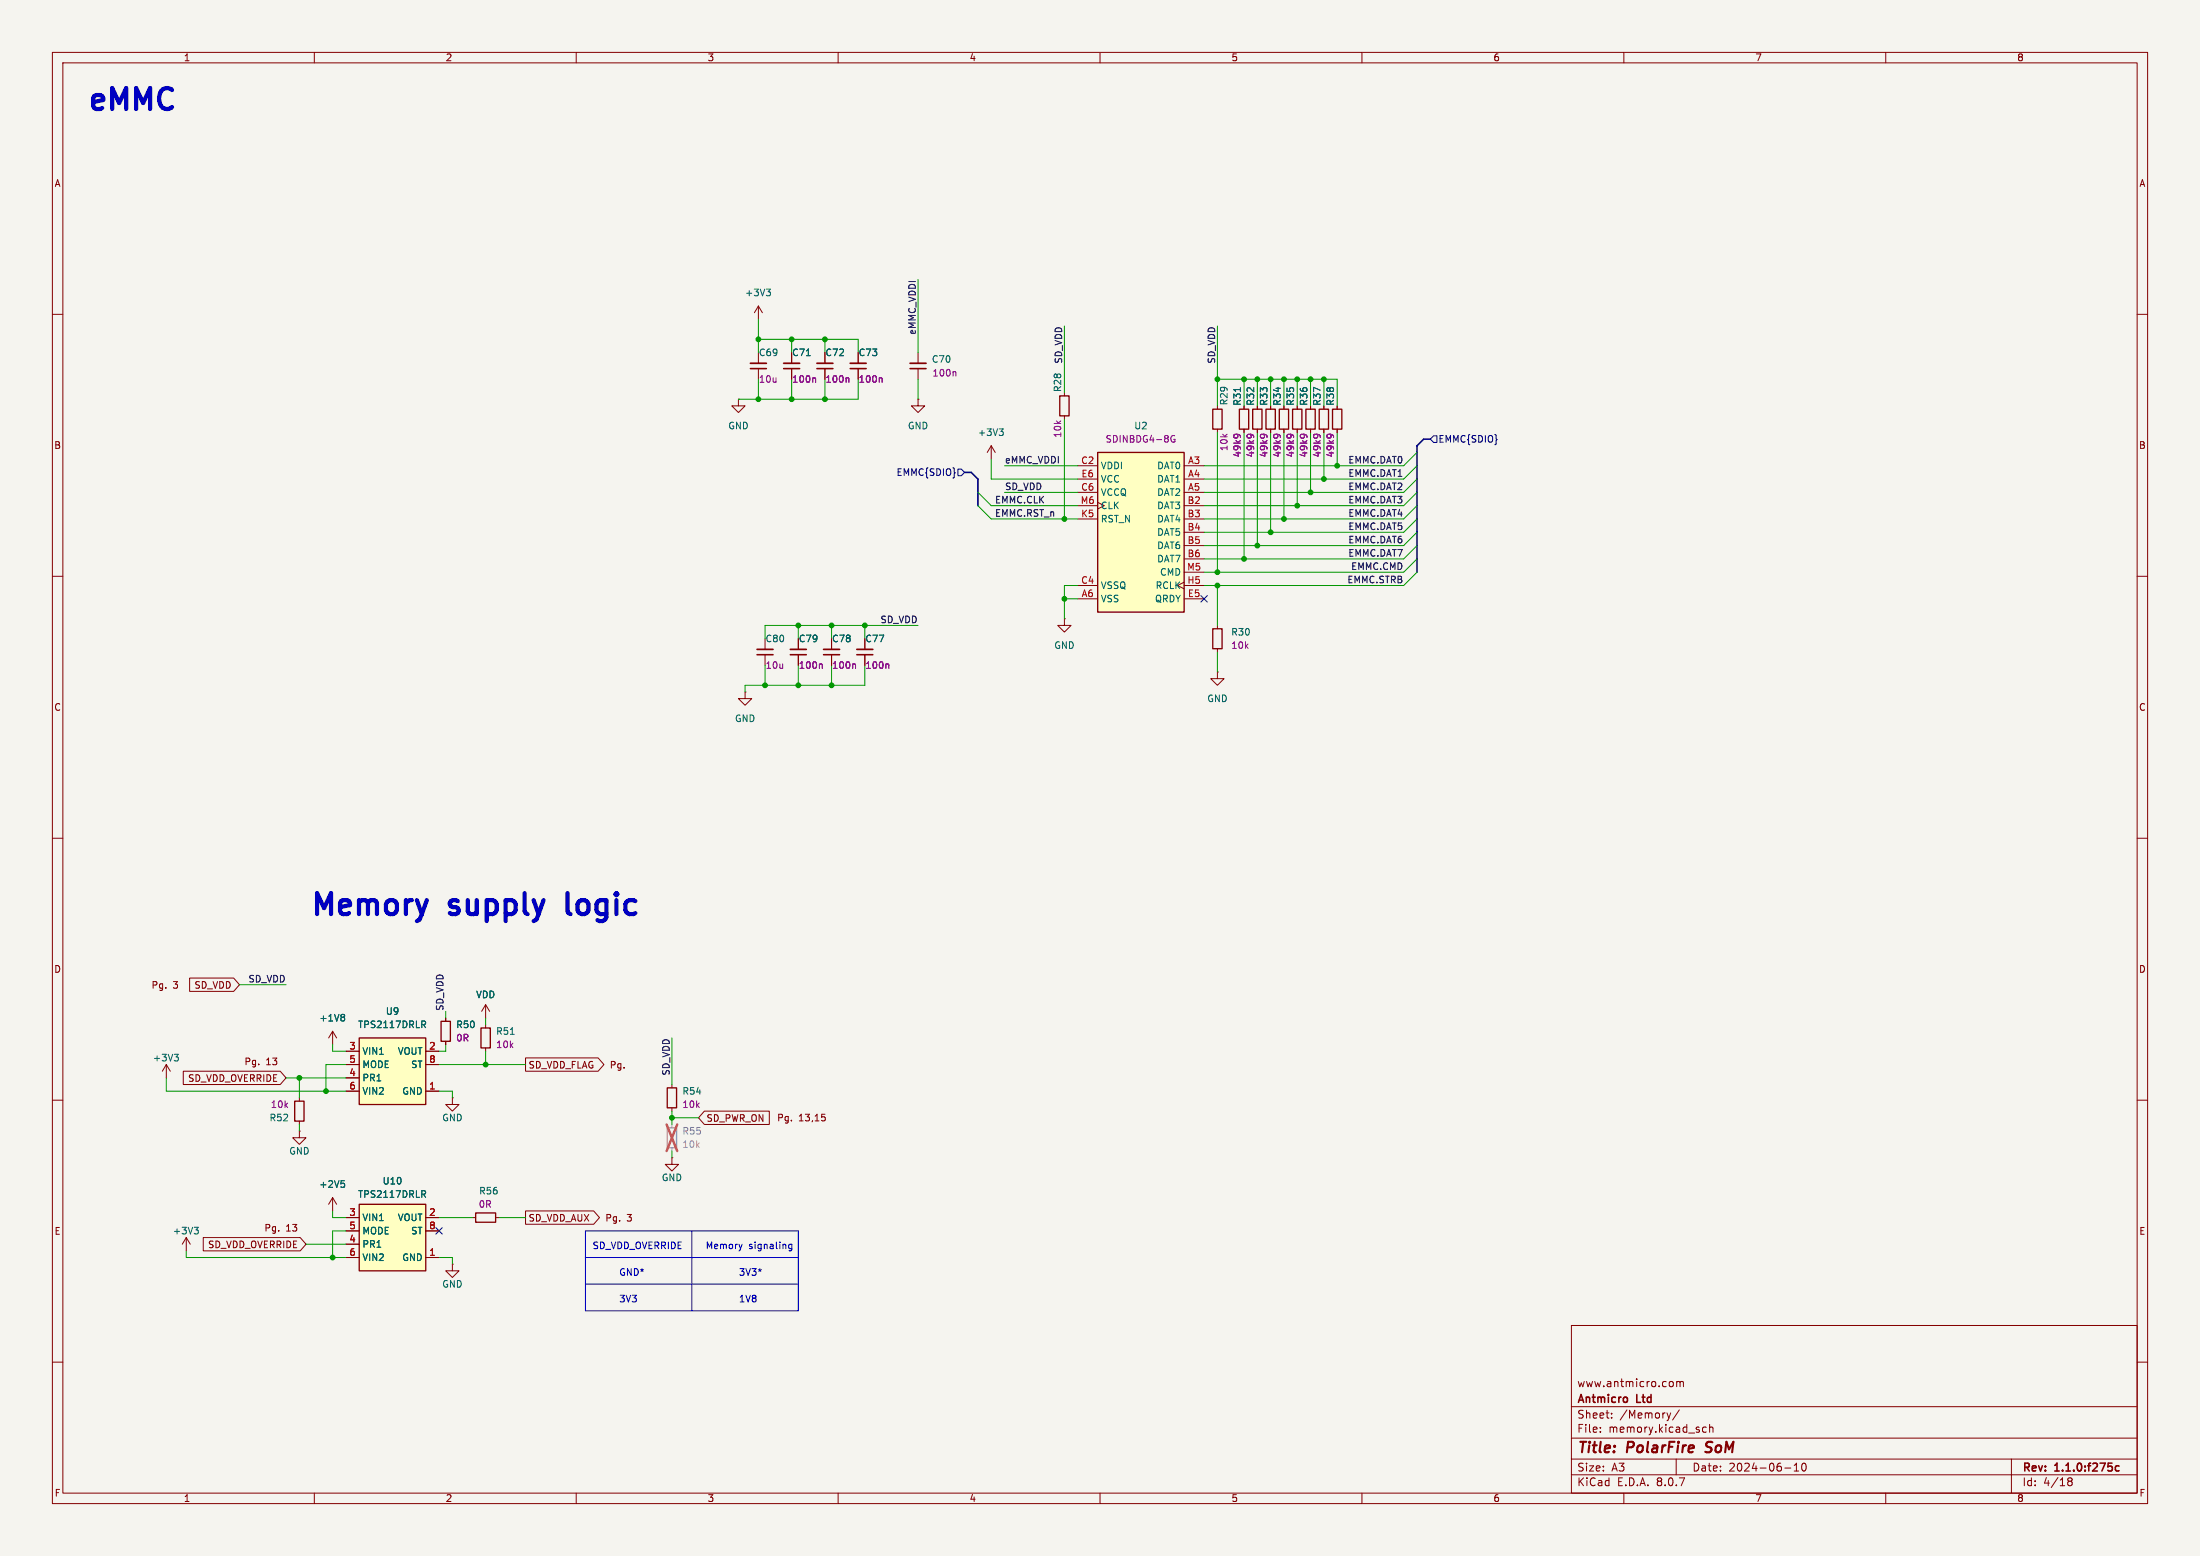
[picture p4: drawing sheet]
<svg xmlns="http://www.w3.org/2000/svg" width="420mm" height="297mm" viewBox="0 0 420 297" stroke-linecap="round" stroke-linejoin="round" font-family="sans-serif">
<path d="M0 0h420v297h-420z" fill="#f5f4ef" stroke="#f5f4ef" stroke-width=".19"/>
<g fill="none" stroke="#840000" stroke-width=".19">
<path d="M10 10h400v277h-400zM12 12h396v273h-396zM60 10v2M110 10v2M160 10v2M210 10v2M260 10v2M310 10v2M360 10v2M144.8 58.4v2.6M144.8 58.4l-.8 1.3M144.8 58.4l.7 1.3"/>
<path d="M10 60h2M141 76.2v1.3h1.2l-1.2 1.2-1.3-1.2h1.3M141 76.2h.1M144.8 67.3v2M144.8 70.4v2M151.1 67.3v2M151.1 70.4v2M203.2 74.9v.7M203.2 79.4v.6M232.4 77.5v.6M237.5 77.5v.6M240 77.5v.6"/>
<path d="M242.6 77.5v.6M245.1 77.5v.6M247.6 77.5v.6M250.2 77.5v.6M252.7 77.5v.6M255.3 77.5v.6M408 60h2M232.4 81.9v.7M237.5 81.9v.7M240 81.9v.7M242.6 81.9v.7M245.1 81.9v.7"/>
<path d="M247.6 81.9v.7M250.2 81.9v.7M252.7 81.9v.7M255.3 81.9v.7M10 110h2M203.2 118.1v1.3h1.3l-1.3 1.3-1.3-1.3h1.3M203.2 118.1h.1M408 110h2M142.2 132.1v1.3h1.3l-1.3 1.2-1.2-1.2h1.2M142.2 132.1h.1M146 121.9v2.1M146 125v2"/>
<path d="M152.4 121.9v2.1M152.4 125v2M10 160h2M408 160h2M10 210h2M128.3 207v.6M128.3 211.5v.6M408 210h2M128.3 221v1.2h1.2l-1.2 1.3-1.3-1.3h1.3M128.3 221h.1M300 253h108v32h-108zM10 260h2"/>
<path d="M300 278.5h108M300 274.5h108M300 268.5h108M305.5 273.2v.2M305.5 272.5v.1M307.7 270.5v.2M307.7 269.8v.1M318.9 269.7l-.3 1M319.2 263.7l.2 .3v.4l-.2 .3M320 278.5v3M320.1 263.8l.4-.1 .2 .2M320.1 263.7v1"/>
<path d="M320.6 269.1l-1.3 1.9M320.7 263.9l.2-.2 .4 .1 .1 .9M320.7 263.9v.8M325 273.1l.3 .3 .4-.1M325.7 272.5l-.4-.1-.3 .3M326.4 272.5l.2-.1 .3 .1 .1 .9M326.4 271.9v1.5M342.5 279.7l.4-.4v1.5M344.1 279.4l.2-.1a.8 .8 0 0 1 .5 .7 .8 .8 0 0 1-.5 .8l-.2-.2-.2-.4zM384 278.5v6.5M408 260h2M60 285v2"/>
<path d="M110 285v2M160 285v2M210 285v2M260 285v2M300 281.5h108M310 285v2M340.7 280.2h1.2M342.5 280.8h.9M360 285v2M394.7 282.4l.3 .3M394.7 282.4l.3-.3 .4 .1 .2 .2-.3 .3M395 282.7h.3"/>
<path d="M395 282.7l-.3 .3M395.3 282.7l.3 .3-.2 .5-.4 .1-.3-.3"/>
</g>
<path d="M143.3 70.4h3M149.6 70.4h3.1M144.5 125h3.1M150.9 125h3M404.5 279.9l-.4-.1-.3 .3 .2 .6h.5" fill="none" stroke="#840000" stroke-width=".3"/>
<path d="M325.5 277.1l.3 .1M325.8 275.4v.6" fill="none" stroke="#840000" stroke-width=".4"/>
<path d="M202.3 75.6h1.8v3.8h-1.8zM231.5 78.1h1.8v3.8h-1.8zM236.6 78.1h1.8v3.8h-1.8zM239.1 78.1h1.8v3.8h-1.8zM241.7 78.1h1.8v3.8h-1.8zM244.2 78.1h1.8v3.8h-1.8zM246.8 78.1h1.7v3.8h-1.7zM249.3 78.1h1.8v3.8h-1.8zM251.8 78.1h1.8v3.8h-1.8zM254.4 78.1h1.8v3.8h-1.8zM127.4 207.6h1.8v3.9h-1.8z" fill="none" stroke="#840000" stroke-width=".25"/>
<path d="M143.3 69.3h3M149.6 69.3h3.1M144.5 124h3.1M150.9 124h3" fill="none" stroke="#840000" stroke-width=".33"/>
<g fill="none" stroke="#840084" stroke-width=".19">
<path d="M155.5 72.1l.2 .2v.7M236.1 82.9l.2 .2M236.7 83.1l-.9-.2-.3 .2M238.6 82.9l.3 .2M239.2 83.1l-.9-.2-.2 .2M241.2 82.9l.2 .2M241.8 83.1l-.9-.2-.3 .2M243.7 82.9l.2 .2M244.3 83.1l-.9-.2-.3 .2M246.2 82.9l.3 .2M246.8 83.1l-.9-.2-.2 .2M248.8 82.9l.2 .2"/>
<path d="M249.4 83.1l-.9-.2-.3 .2M251.3 82.9l.3 .2M251.9 83.1l-.9-.2-.2 .2M253.9 82.9l.2 .2M254.5 83.1l-.9-.2-.3 .2M156.8 126.7l.2 .2v.7"/>
</g>
<path d="M146.3 55.2h.8l-.4 .5M146.8 55.7l.3 .2v.3l-.3 .3M153.9 67.9h.8M236.8 74v.7" fill="none" stroke="#006464" stroke-width=".19"/>
<path d="M127.4 215.3h1.8v3.8h-1.8z" fill="none" stroke="#9c9b98" stroke-width=".25"/>
<path d="M128.3 214.6v.7M128.3 219.1v.6" fill="none" stroke="#9c9b98" stroke-width=".19"/>
<path d="M127.3 214.6l2 5.1M129.3 214.6l-2 5.1" fill="none" stroke="#e75356" stroke-width=".46"/>
<path d="M68.6 229.9h12.7v12.7h-12.7z" fill="#ffffc2"/>
<path d="M68.6 229.9h12.7v12.7h-12.7zM90.8 231.5h3.8v1.8h-3.8z" fill="none" stroke="#840000" stroke-width=".25"/>
<g fill="none" stroke="#840000" stroke-width=".19">
<path d="M63.5 228.6l-.8 1.3M63.5 228.6v2.5M63.5 228.6l.8 1.3M66 232.4h2.6M66 237.5h2.6M66 234.9h2.6M81.3 232.4h2.5M81.3 234.9h2.5M90.2 232.4h.6M94.6 232.4h.6M66 240h2.6M81.3 240h2.5"/>
<path d="M86.4 241.3v1.3h1.2l-1.2 1.2-1.3-1.2h1.3M86.4 241.3h.1"/>
</g>
<path d="M65.1 225.4h.6M65.6 225.9l.2 .2v.3l-.2 .2M80.8 227.9l.4 .6M81 227.3l.2 .2v.3l-.2 .1" fill="none" stroke="#006464" stroke-width=".19"/>
<path d="M209.5 86.4h16.6v30.4h-16.6z" fill="#ffffc2"/>
<path d="M209.5 86.4h16.6v30.4h-16.6zM91.8 196.2h1.8v3.8h-1.8z" fill="none" stroke="#840000" stroke-width=".25"/>
<g fill="none" stroke="#840000" stroke-width=".19">
<path d="M205.7 88.9h3.8M205.7 91.4h3.8M205.7 94h3.8M205.7 96.5h3.8M205.7 99.1h3.8M226.1 88.9h3.8M226.1 91.4h3.8M226.1 94h3.8M226.1 96.5h3.8M226.1 99.1h3.8M205.7 114.3h3.8M205.7 111.8h3.8"/>
<path d="M226.1 111.1l-1.3 .7 1.3 .6M226.1 114.3h3.8M226.1 101.6h3.8M226.1 104.1h3.8M226.1 106.7h3.8M226.1 111.8h3.8M226.1 109.2h3.8M92.7 195.6v.6M92.7 200v.7"/>
</g>
<path d="M224.2 83.2a.59 .59 0 0 0-.7 .6 .59 .59 0 0 0 .7 .5l.1-.4h-.2" fill="none" stroke="#840084" stroke-width=".19"/>
<path d="M97.4 197.4h.8" fill="none" stroke="#006464" stroke-width=".19"/>
<path d="M68.6 198.1h12.7v12.7h-12.7z" fill="#ffffc2"/>
<path d="M68.6 198.1h12.7v12.7h-12.7z" fill="none" stroke="#840000" stroke-width=".25"/>
<path d="M66 208.3h2.6M66 200.7h2.6M66 205.7h2.6M66 203.2h2.6M81.3 208.3h2.5M81.3 200.7h2.5M81.3 203.2h2.5M86.4 209.6v1.2h1.2l-1.2 1.3-1.3-1.3h1.3M86.4 209.6h.1" fill="none" stroke="#840000" stroke-width=".19"/>
<path d="M80.8 195.6l.4 .6M81 194.9l.2 .2v.3l-.2 .2" fill="none" stroke="#006464" stroke-width=".19"/>
<path d="M63.5 196.9l-.8 1.2z" fill="#ffffc2"/>
<path d="M63.5 196.9v2.5" fill="none" stroke="#ffffc2" stroke-width=".19"/>
<path d="M63.5 196.9l.8 1.2z" fill="#ffffc2"/>
<g fill="none" stroke="#840000" stroke-width=".19">
<path d="M151.1 67.3v2M151.1 70.4v2M157.5 67.3v2M157.5 70.4v2M163.8 67.3v2M163.8 70.4v2M175.3 76.2v1.3h1.2l-1.2 1.2-1.3-1.2h1.3M175.3 76.2h.1M175.3 67.3v2M175.3 70.4v2M237.5 77.5v.6M240 77.5v.6"/>
<path d="M242.6 77.5v.6M245.1 77.5v.6M247.6 77.5v.6M250.2 77.5v.6M252.7 77.5v.6M255.3 77.5v.6M189.2 85.1v2.5M189.2 85.1l-.7 1.3M189.2 85.1l.8 1.3M237.5 81.9v.7M240 81.9v.7M242.6 81.9v.7"/>
<path d="M245.1 81.9v.7M247.6 81.9v.7M250.2 81.9v.7M252.7 81.9v.7M255.3 81.9v.7M232.4 119.4v.6M152.4 121.9v2.1M152.4 125v2M158.7 121.9v2.1M158.7 125v2M165.1 121.9v2.1M165.1 125v2"/>
<path d="M232.4 128.3v1.2h1.3l-1.3 1.3-1.3-1.3h1.3M232.4 128.3h.1M232.4 123.8v.7M36.2 186.7h8.4l1.1 1.3-1.1 1.2h-8.4zM63.5 196.9l-.8 1.2M63.5 196.9v2.5M63.5 196.9l.8 1.2M85.1 194.3v.6M85.1 198.8v.6M92.7 191.8l-.8 1.2M92.7 191.8v2.5M92.7 191.8l.8 1.2"/>
<path d="M31.7 203.2v2.5M31.7 203.2l-.7 1.3M31.7 203.2l.8 1.3M35 204.5h18.5l1.1 1.2-1.1 1.3h-18.5zM57.1 215.9v1.3h1.3l-1.3 1.2-1.2-1.2h1.2M57.1 215.9h.1M57.1 209.6v.6M57.1 214v.6M66 208.3h2.6M66 200.7h2.6M66 205.7h2.6M66 203.2h2.6"/>
<path d="M81.3 208.3h2.5M81.3 200.7h2.5M81.3 203.2h2.5M100.3 201.9h13.9l1.1 1.3-1.1 1.3h-13.9zM134.5 212.1h12.4v2.5h-12.4l-1.2-1.2zM156.9 212.7h.6M157.3 213.2l.3 .2v.3l-.3 .3M35.6 236.2v2.6M35.6 236.2l-.8 1.3M35.6 236.2l.7 1.3M38.8 236.2h18.5l1.1 1.3-1.1 1.3h-18.5zM66 232.4h2.6"/>
<path d="M66 237.5h2.6M66 234.9h2.6M81.3 232.4h2.5M81.3 234.9h2.5M100.3 231.1h13l1.1 1.3-1.1 1.3h-13zM66 240h2.6M81.3 240h2.5"/>
</g>
<g fill="none" stroke="#006464" stroke-width=".19">
<path d="M153.9 67.9h.8M236.8 74v.7M190.7 81.9h.8l-.4 .4M191.3 82.3l.2 .3v.3l-.2 .2M65.6 193.6l.2 .3-.2 .3 .2 .2v.2l-.2 .3M80.8 195.6l.4 .6M81 194.9l.2 .2v.3l-.2 .2M33.3 201.2h.7l-.4 .5M33.8 201.7l.2 .3v.3l-.2 .2M37.1 234.3h.8l-.5 .4M37.6 234.7l.3 .3v.3l-.3 .2M65.1 225.4h.6"/>
<path d="M65.6 225.9l.2 .2v.3l-.2 .2M80.8 227.9l.4 .6M81 227.3l.2 .2v.3l-.2 .1"/>
</g>
<path d="M231.5 120h1.8v3.8h-1.8zM84.2 194.9h1.8v3.9h-1.8zM56.3 210.2h1.7v3.8h-1.7z" fill="none" stroke="#840000" stroke-width=".25"/>
<path d="M156 70.4h3M162.3 70.4h3.1M173.7 70.4h3.1M157.2 125h3.1M163.6 125h3" fill="none" stroke="#840000" stroke-width=".3"/>
<path d="M156 69.3h3M162.3 69.3h3.1M173.7 69.3h3.1M157.2 124h3.1M163.6 124h3" fill="none" stroke="#840000" stroke-width=".33"/>
<g fill="none" stroke="#840084" stroke-width=".19">
<path d="M155.5 72.1l.2 .2v.7M161.9 72.1l.2 .2v.7M168.2 72.1l.2 .2v.7M182.3 70.9l.2 .2v.7M236.1 82.9l.2 .2M236.7 83.1l-.9-.2-.3 .2M238.6 82.9l.3 .2M239.2 83.1l-.9-.2-.2 .2M241.2 82.9l.2 .2M241.8 83.1l-.9-.2-.3 .2M243.7 82.9l.2 .2M244.3 83.1l-.9-.2-.3 .2"/>
<path d="M246.2 82.9l.3 .2M246.8 83.1l-.9-.2-.2 .2M248.8 82.9l.2 .2M249.4 83.1l-.9-.2-.3 .2M251.3 82.9l.3 .2M251.9 83.1l-.9-.2-.2 .2M253.9 82.9l.2 .2M254.5 83.1l-.9-.2-.3 .2M156.8 126.7l.2 .2v.7M163.1 126.7l.2 .2v.7M169.5 126.7l.2 .2v.7"/>
</g>
<path d="M182.9 89.5h.6l.6 .7-.6 .6h-.6zM273.7 83.2h.6v1.3h-.6l-.7-.7zM229.3 113.7l1.2 1.2M230.5 113.7l-1.2 1.2M83.2 234.3l1.2 1.3M84.4 234.3l-1.2 1.3" fill="none" stroke="#000084" stroke-width=".19"/>
<path d="M108.3 170.5v3.4l.2 .4" fill="none" stroke="#0000c2" stroke-width=".8"/>
<path d="M111.8 234.9h40.6v15.3h-40.6zM132.1 234.9v15.3M141.7 237.5l-.3 .8M151.2 237.5v1l-.3 .3-.3-.1M151.2 237.6l-.4-.1-.2 .2 .1 .6h.5M111.8 240h40.6M111.8 245.1h40.6M145.4 242.3l-.3 .2" fill="none" stroke="#0000c2" stroke-width=".19"/>
<path d="M184.1 90.2h1.3l1.3 1.2v5.1M273 83.8h-1.2l-1.3 1.3v24.1" fill="none" stroke="#000084" stroke-width=".3"/>
<g fill="none" stroke="#009600" stroke-width=".19">
<path d="M175.3 53.3v14M144.8 64.8h19v2.5M144.8 61v6.3M144.8 72.4v3.8M151.1 64.8v2.5M151.1 72.4v3.8M157.5 64.8v2.5M157.5 72.4v3.8M163.8 72.4v3.8h-22.8M175.3 72.4v3.8M203.2 62.2v12.7M232.4 72.4h22.9v5.1"/>
<path d="M232.4 62.2v15.3M237.5 72.4v5.1M240 72.4v5.1M242.6 72.4v5.1M245.1 72.4v5.1M247.6 72.4v5.1M250.2 72.4v5.1M252.7 72.4v5.1M186.7 94l2.5 2.5h16.5M186.7 96.5l2.5 2.6h16.5M189.2 87.6v3.8h16.5M191.8 88.9h13.9"/>
<path d="M191.8 94h13.9M203.2 80v19.1M232.4 82.6v26.6M237.5 82.6v24.1M240 82.6v21.5M242.6 82.6v19M245.1 82.6v16.5M247.6 82.6v13.9M250.2 82.6v11.4M252.7 82.6v8.8M255.3 82.6v6.3M270.5 99.1l-2.5 2.5h-38.1"/>
<path d="M270.5 88.9l-2.5 2.5h-38.1M270.5 94l-2.5 2.5h-38.1M270.5 86.4l-2.5 2.5h-38.1M270.5 91.4l-2.5 2.6h-38.1M270.5 96.5l-2.5 2.6h-38.1M152.4 119.4v2.5M158.7 119.4v2.5M165.1 119.4v2.5M175.3 119.4h-29.3v2.5M203.2 114.3h2.5M205.7 111.8h-2.5v6.3M232.4 111.8v7.6"/>
<path d="M270.5 104.1l-2.5 2.6h-38.1M270.5 109.2l-2.5 2.6h-38.1M270.5 106.7l-2.5 2.5h-38.1M270.5 101.6l-2.5 2.5h-38.1M146 127v3.8M152.4 127v3.8M158.7 127v3.8M165.1 127v3.8h-22.9v1.3M232.4 124.5v3.8M45.7 188h8.9M63.5 199.4v1.3h2.5M85.1 199.4v1.3h-1.3"/>
<path d="M85.1 193v1.3M92.7 194.3v1.3M128.3 198.1v8.9M31.7 205.7v2.6h34.3M54.6 205.7h11.4M57.1 205.7v3.9M57.1 214.6v1.3M66 203.2h-3.8v5.1M83.8 208.3h2.6v1.3M83.8 203.2h16.5M92.7 200.7v2.5M128.3 212.1v2.5"/>
<path d="M128.3 219.7v1.3M128.3 213.4h5M35.6 238.8v1.2h30.4M58.4 237.5h7.6M63.5 231.1v1.3h2.5M66 234.9h-2.5v5.1M83.8 232.4h6.4M95.2 232.4h5.1M83.8 240h2.6v1.3"/>
</g>
<g fill="#009600" stroke="#009600" stroke-width=".19">
<circle cx="63.5" cy="240" r=".46"/>
<circle cx="57.1" cy="205.7" r=".46"/>
<circle cx="62.2" cy="208.3" r=".46"/>
<circle cx="152.4" cy="130.8" r=".46"/>
<circle cx="158.7" cy="130.8" r=".46"/>
<circle cx="146" cy="130.8" r=".46"/>
<circle cx="157.5" cy="76.2" r=".46"/>
<circle cx="151.1" cy="76.2" r=".46"/>
<circle cx="151.1" cy="64.8" r=".46"/>
<circle cx="144.8" cy="64.8" r=".46"/>
<circle cx="144.8" cy="76.2" r=".46"/>
<circle cx="128.3" cy="213.4" r=".46"/>
<circle cx="92.7" cy="203.2" r=".46"/>
<circle cx="203.2" cy="99.1" r=".46"/>
<circle cx="232.4" cy="111.8" r=".46"/>
<circle cx="237.5" cy="106.7" r=".46"/>
<circle cx="242.6" cy="101.6" r=".46"/>
<circle cx="240" cy="104.1" r=".46"/>
<circle cx="242.6" cy="72.4" r=".46"/>
<circle cx="237.5" cy="72.4" r=".46"/>
<circle cx="247.6" cy="96.5" r=".46"/>
<circle cx="245.1" cy="99.1" r=".46"/>
<circle cx="247.6" cy="72.4" r=".46"/>
<circle cx="245.1" cy="72.4" r=".46"/>
<circle cx="232.4" cy="109.2" r=".46"/>
<circle cx="240" cy="72.4" r=".46"/>
<circle cx="232.4" cy="72.4" r=".46"/>
<circle cx="252.7" cy="91.4" r=".46"/>
<circle cx="255.3" cy="88.9" r=".46"/>
<circle cx="250.2" cy="94" r=".46"/>
<circle cx="252.7" cy="72.4" r=".46"/>
<circle cx="250.2" cy="72.4" r=".46"/>
<circle cx="165.1" cy="119.4" r=".46"/>
<circle cx="152.4" cy="119.4" r=".46"/>
<circle cx="203.2" cy="114.3" r=".46"/>
<circle cx="158.7" cy="119.4" r=".46"/>
<circle cx="157.5" cy="64.8" r=".46"/>
</g>
<g font-size="5.6" fill="#0000c2">
<text x="16.5" y="21.3">eMMC</text>
<text x="59.1" y="175">Memory</text>
<text x="86.2" y="175">supply</text>
<text x="110.1" y="175">logic</text>
</g>
<g font-size="2.8" fill="#840000">
<text x="301" y="277.9">Title:</text>
<text x="310.6" y="277.9">PolarFire</text>
<text x="326.5" y="277.9">SoM</text>
</g>
<g font-size="2.1" fill="#840000">
<text x="301" y="268.2">Antmicro</text>
<text x="301" y="265">www.antmicro.com</text>
<text x="312.5" y="268.2">Ltd</text>
<text x="301" y="273.7">File:</text>
<text x="301" y="271">Sheet:</text>
<text x="307.1" y="273.7">memory.kicad_sch</text>
<text x="309.2" y="271">/Memory/</text>
<text x="301" y="281.1">Size:</text>
<text x="307.6" y="281.1">A3</text>
<text x="323" y="281.1">Date:</text>
<text x="330" y="281.1">2024-06-10</text>
<text x="386" y="281.3">Rev:</text>
<text x="392.4" y="281.3">1.1.0:f275c</text>
<text x="301" y="283.9">KiCad</text>
<text x="308.7" y="283.9">E.D.A.</text>
<text x="316.3" y="283.9">8.0.7</text>
<text x="386" y="283.9">Id:</text>
<text x="390.1" y="283.9">4/18</text>
</g>
<g font-size="1.8" fill="#840000">
<text x="35" y="11.9">1</text>
<text x="85" y="11.9">2</text>
<text x="135" y="11.9">3</text>
<text x="185" y="11.9">4</text>
<text x="235" y="11.9">5</text>
<text x="285" y="11.9">6</text>
<text x="335" y="11.9">7</text>
<text x="385" y="11.9">8</text>
<text x="10.3" y="35.9">A</text>
<text x="408.3" y="35.9">A</text>
<text x="10.3" y="85.9">B</text>
<text x="408.2" y="85.9">B</text>
<text x="10.3" y="135.9">C</text>
<text x="408.2" y="135.9">C</text>
<text x="10.3" y="185.9">D</text>
<text x="408.2" y="185.9">D</text>
<text x="28.8" y="188.9">Pg.</text>
<text x="33" y="188.9">3</text>
<text x="37" y="188.9">SD_VDD</text>
<text x="46.6" y="203.5">Pg.</text>
<text x="50.8" y="203.5">13</text>
<text x="35.8" y="206.7">SD_VDD_OVERRIDE</text>
<text x="100.8" y="204.2">SD_VDD_FLAG</text>
<text x="116.3" y="204.2">Pg.</text>
<text x="134.8" y="214.3">SD_PWR_ON</text>
<text x="148.3" y="214.2">Pg.</text>
<text x="152.5" y="214.2">13,15</text>
<text x="100.8" y="233.4">SD_VDD_AUX</text>
<text x="115.5" y="233.4">Pg.</text>
<text x="119.7" y="233.4">3</text>
<text x="10.3" y="235.9">E</text>
<text x="39.6" y="238.4">SD_VDD_OVERRIDE</text>
<text x="50.4" y="235.3">Pg.</text>
<text x="54.6" y="235.3">13</text>
<text x="408.3" y="235.9">E</text>
<text x="10.3" y="285.9">F</text>
<text x="35" y="286.9">1</text>
<text x="85" y="286.9">2</text>
<text x="135" y="286.9">3</text>
<text x="185" y="286.9">4</text>
<text x="235" y="286.9">5</text>
<text x="285" y="286.9">6</text>
<text x="335" y="286.9">7</text>
<text x="385" y="286.9">8</text>
<text x="408.3" y="285.9">F</text>
</g>
<g font-size="1.8" fill="#006464">
<text x="142.1" y="56.7">+3V3</text>
<text x="144.8" y="68.2">C69</text>
<text x="151.1" y="68.2">C71</text>
<text x="157.5" y="68.2">C72</text>
<text x="163.8" y="68.2">C73</text>
<text x="177.8" y="69.4">C70</text>
<text x="202.8" y="74.9" transform="rotate(-90 202.8 74.9)">R28</text>
<text x="234.5" y="77.5" transform="rotate(-90 234.5 77.5)">R29</text>
<text x="237.1" y="77.5" transform="rotate(-90 237.1 77.5)">R31</text>
<text x="239.6" y="77.5" transform="rotate(-90 239.6 77.5)">R32</text>
<text x="242.2" y="77.5" transform="rotate(-90 242.2 77.5)">R33</text>
<text x="244.7" y="77.5" transform="rotate(-90 244.7 77.5)">R34</text>
<text x="247.2" y="77.5" transform="rotate(-90 247.2 77.5)">R35</text>
<text x="249.8" y="77.5" transform="rotate(-90 249.8 77.5)">R36</text>
<text x="252.3" y="77.5" transform="rotate(-90 252.3 77.5)">R37</text>
<text x="254.9" y="77.5" transform="rotate(-90 254.9 77.5)">R38</text>
<text x="138.9" y="82.1">GND</text>
<text x="173.2" y="82.1">GND</text>
<text x="186.6" y="83.4">+3V3</text>
<text x="216.4" y="82.1">U2</text>
<text x="210.1" y="89.8">VDDI</text>
<text x="220.8" y="89.8">DAT0</text>
<text x="210.1" y="94.8">VCCQ</text>
<text x="210.1" y="92.3">VCC</text>
<text x="220.8" y="92.3">DAT1</text>
<text x="220.8" y="94.8">DAT2</text>
<text x="210.1" y="99.9">RST_N</text>
<text x="210.1" y="97.4">CLK</text>
<text x="220.8" y="97.4">DAT3</text>
<text x="220.8" y="99.9">DAT4</text>
<text x="220.8" y="102.5">DAT5</text>
<text x="220.8" y="105">DAT6</text>
<text x="220.8" y="107.5">DAT7</text>
<text x="210.1" y="112.6">VSSQ</text>
<text x="220.5" y="112.6">RCLK</text>
<text x="221.4" y="110.1">CMD</text>
<text x="210.1" y="115.2">VSS</text>
<text x="220.4" y="115.2">QRDY</text>
<text x="146" y="122.8">C80</text>
<text x="152.4" y="122.8">C79</text>
<text x="158.7" y="122.8">C78</text>
<text x="165.1" y="122.8">C77</text>
<text x="201.2" y="124.1">GND</text>
<text x="234.9" y="121.5">R30</text>
<text x="230.4" y="134.2">GND</text>
<text x="140.2" y="138">GND</text>
<text x="90.8" y="190.7">VDD</text>
<text x="60.9" y="195.2">+1V8</text>
<text x="68.3" y="196.4">TPS2117DRLR</text>
<text x="73.6" y="193.9">U9</text>
<text x="87" y="196.4">R50</text>
<text x="94.6" y="197.7">R51</text>
<text x="29.1" y="202.8">+3V3</text>
<text x="69.1" y="201.5">VIN1</text>
<text x="75.9" y="201.5">VOUT</text>
<text x="69.1" y="206.6">PR1</text>
<text x="69.1" y="204.1">MODE</text>
<text x="69.1" y="209.1">VIN2</text>
<text x="76.7" y="209.1">GND</text>
<text x="78.4" y="204.1">ST</text>
<text x="130.2" y="209.1">R54</text>
<text x="51.4" y="214.2">R52</text>
<text x="84.3" y="214.2">GND</text>
<text x="55.1" y="220.6">GND</text>
<text x="60.9" y="226.9">+2V5</text>
<text x="73" y="226.3">U10</text>
<text x="126.2" y="225.6">GND</text>
<text x="68.3" y="228.8">TPS2117DRLR</text>
<text x="69.1" y="233.3">VIN1</text>
<text x="75.9" y="233.3">VOUT</text>
<text x="91.4" y="228.2">R56</text>
<text x="32.9" y="235.8">+3V3</text>
<text x="69.1" y="238.4">PR1</text>
<text x="69.1" y="235.8">MODE</text>
<text x="78.4" y="235.8">ST</text>
<text x="69.1" y="240.9">VIN2</text>
<text x="76.7" y="240.9">GND</text>
<text x="84.3" y="246">GND</text>
</g>
<g font-size="1.8" fill="#0f0f0f">
<text x="174.9" y="64" transform="rotate(-90 174.9 64)">eMMC_VDDI</text>
<text x="202.9" y="69.5" transform="rotate(-90 202.9 69.5)">SD_VDD</text>
<text x="232.1" y="69.5" transform="rotate(-90 232.1 69.5)">SD_VDD</text>
<text x="191.8" y="88.6">eMMC_VDDI</text>
<text x="257.3" y="88.6">EMMC.DAT0</text>
<text x="191.8" y="93.6">SD_VDD</text>
<text x="257.3" y="91.1">EMMC.DAT1</text>
<text x="257.3" y="93.6">EMMC.DAT2</text>
<text x="189.9" y="98.7">EMMC.RST_n</text>
<text x="189.9" y="96.2">EMMC.CLK</text>
<text x="257.3" y="96.2">EMMC.DAT3</text>
<text x="257.3" y="101.3">EMMC.DAT5</text>
<text x="257.3" y="98.7">EMMC.DAT4</text>
<text x="257.3" y="106.3">EMMC.DAT7</text>
<text x="257.3" y="103.8">EMMC.DAT6</text>
<text x="257.1" y="111.4">EMMC.STRB</text>
<text x="257.8" y="108.9">EMMC.CMD</text>
<text x="168" y="119">SD_VDD</text>
<text x="47.3" y="187.6">SD_VDD</text>
<text x="84.7" y="193" transform="rotate(-90 84.7 193)">SD_VDD</text>
<text x="127.9" y="205.4" transform="rotate(-90 127.9 205.4)">SD_VDD</text>
</g>
<g font-size="1.8" fill="#840084">
<text x="144.8" y="73.3">10u</text>
<text x="151.1" y="73.3">100n</text>
<text x="157.5" y="73.3">100n</text>
<text x="163.8" y="73.3">100n</text>
<text x="177.9" y="72.1">100n</text>
<text x="202.8" y="83.7" transform="rotate(-90 202.8 83.7)">10k</text>
<text x="211" y="84.7">SDINBDG4-8G</text>
<text x="234.5" y="86.2" transform="rotate(-90 234.5 86.2)">10k</text>
<text x="237.1" y="87.4" transform="rotate(-90 237.1 87.4)">49k9</text>
<text x="239.6" y="87.4" transform="rotate(-90 239.6 87.4)">49k9</text>
<text x="242.2" y="87.4" transform="rotate(-90 242.2 87.4)">49k9</text>
<text x="244.7" y="87.4" transform="rotate(-90 244.7 87.4)">49k9</text>
<text x="247.2" y="87.4" transform="rotate(-90 247.2 87.4)">49k9</text>
<text x="249.8" y="87.4" transform="rotate(-90 249.8 87.4)">49k9</text>
<text x="252.3" y="87.4" transform="rotate(-90 252.3 87.4)">49k9</text>
<text x="254.9" y="87.4" transform="rotate(-90 254.9 87.4)">49k9</text>
<text x="234.9" y="124">10k</text>
<text x="146" y="127.9">10u</text>
<text x="152.4" y="127.9">100n</text>
<text x="158.7" y="127.9">100n</text>
<text x="165.1" y="127.9">100n</text>
<text x="87" y="199">0R</text>
<text x="94.6" y="200.2">10k</text>
<text x="51.6" y="211.7">10k</text>
<text x="130.2" y="211.7">10k</text>
<text x="91.3" y="230.7">0R</text>
</g>
<g font-size="1.8" fill="#a90000">
<text x="206.3" y="88.6">C2</text>
<text x="226.7" y="88.6">A3</text>
<text x="206.3" y="93.7">C6</text>
<text x="206.4" y="91.2">E6</text>
<text x="226.7" y="91.2">A4</text>
<text x="226.7" y="93.7">A5</text>
<text x="206.2" y="96.3">M6</text>
<text x="206.3" y="98.8">K5</text>
<text x="226.6" y="96.3">B2</text>
<text x="226.6" y="98.8">B3</text>
<text x="226.6" y="101.3">B4</text>
<text x="226.6" y="103.9">B5</text>
<text x="226.6" y="106.4">B6</text>
<text x="206.3" y="111.5">C4</text>
<text x="226.5" y="109">M5</text>
<text x="226.6" y="111.5">H5</text>
<text x="206.4" y="114">A6</text>
<text x="226.7" y="114">E5</text>
<text x="66.6" y="200.4">3</text>
<text x="66.6" y="202.9">5</text>
<text x="81.8" y="200.4">2</text>
<text x="81.8" y="202.9">8</text>
<text x="66.6" y="205.5">4</text>
<text x="66.6" y="208">6</text>
<text x="81.8" y="208">1</text>
<text x="66.6" y="232.2">3</text>
<text x="81.8" y="232.2">2</text>
<text x="66.6" y="237.2">4</text>
<text x="66.6" y="234.7">5</text>
<text x="66.6" y="239.8">6</text>
<text x="81.8" y="239.8">1</text>
<text x="81.8" y="234.7">8</text>
</g>
<g font-size="1.8" fill="#000084">
<text x="274.5" y="84.7">EMMC{SDIO}</text>
<text x="171.1" y="91">EMMC{SDIO}</text>
</g>
<text font-size="1.8" fill="#9c9b98" x="130.2" y="219.3">10k</text>
<text font-size="1.8" fill="#939391" x="130.2" y="216.8">R55</text>
<g font-size="1.8" fill="#0000c2">
<text x="113" y="238.5">SD_VDD_OVERRIDE</text>
<text x="134.6" y="238.5">Memory</text>
<text x="142.9" y="238.5">signaling</text>
<text x="118.1" y="243.6">GND*</text>
<text x="141" y="243.6">3V3*</text>
<text x="118.1" y="248.7">3V3</text>
<text x="141" y="248.7">1V8</text>
</g>
</svg>
